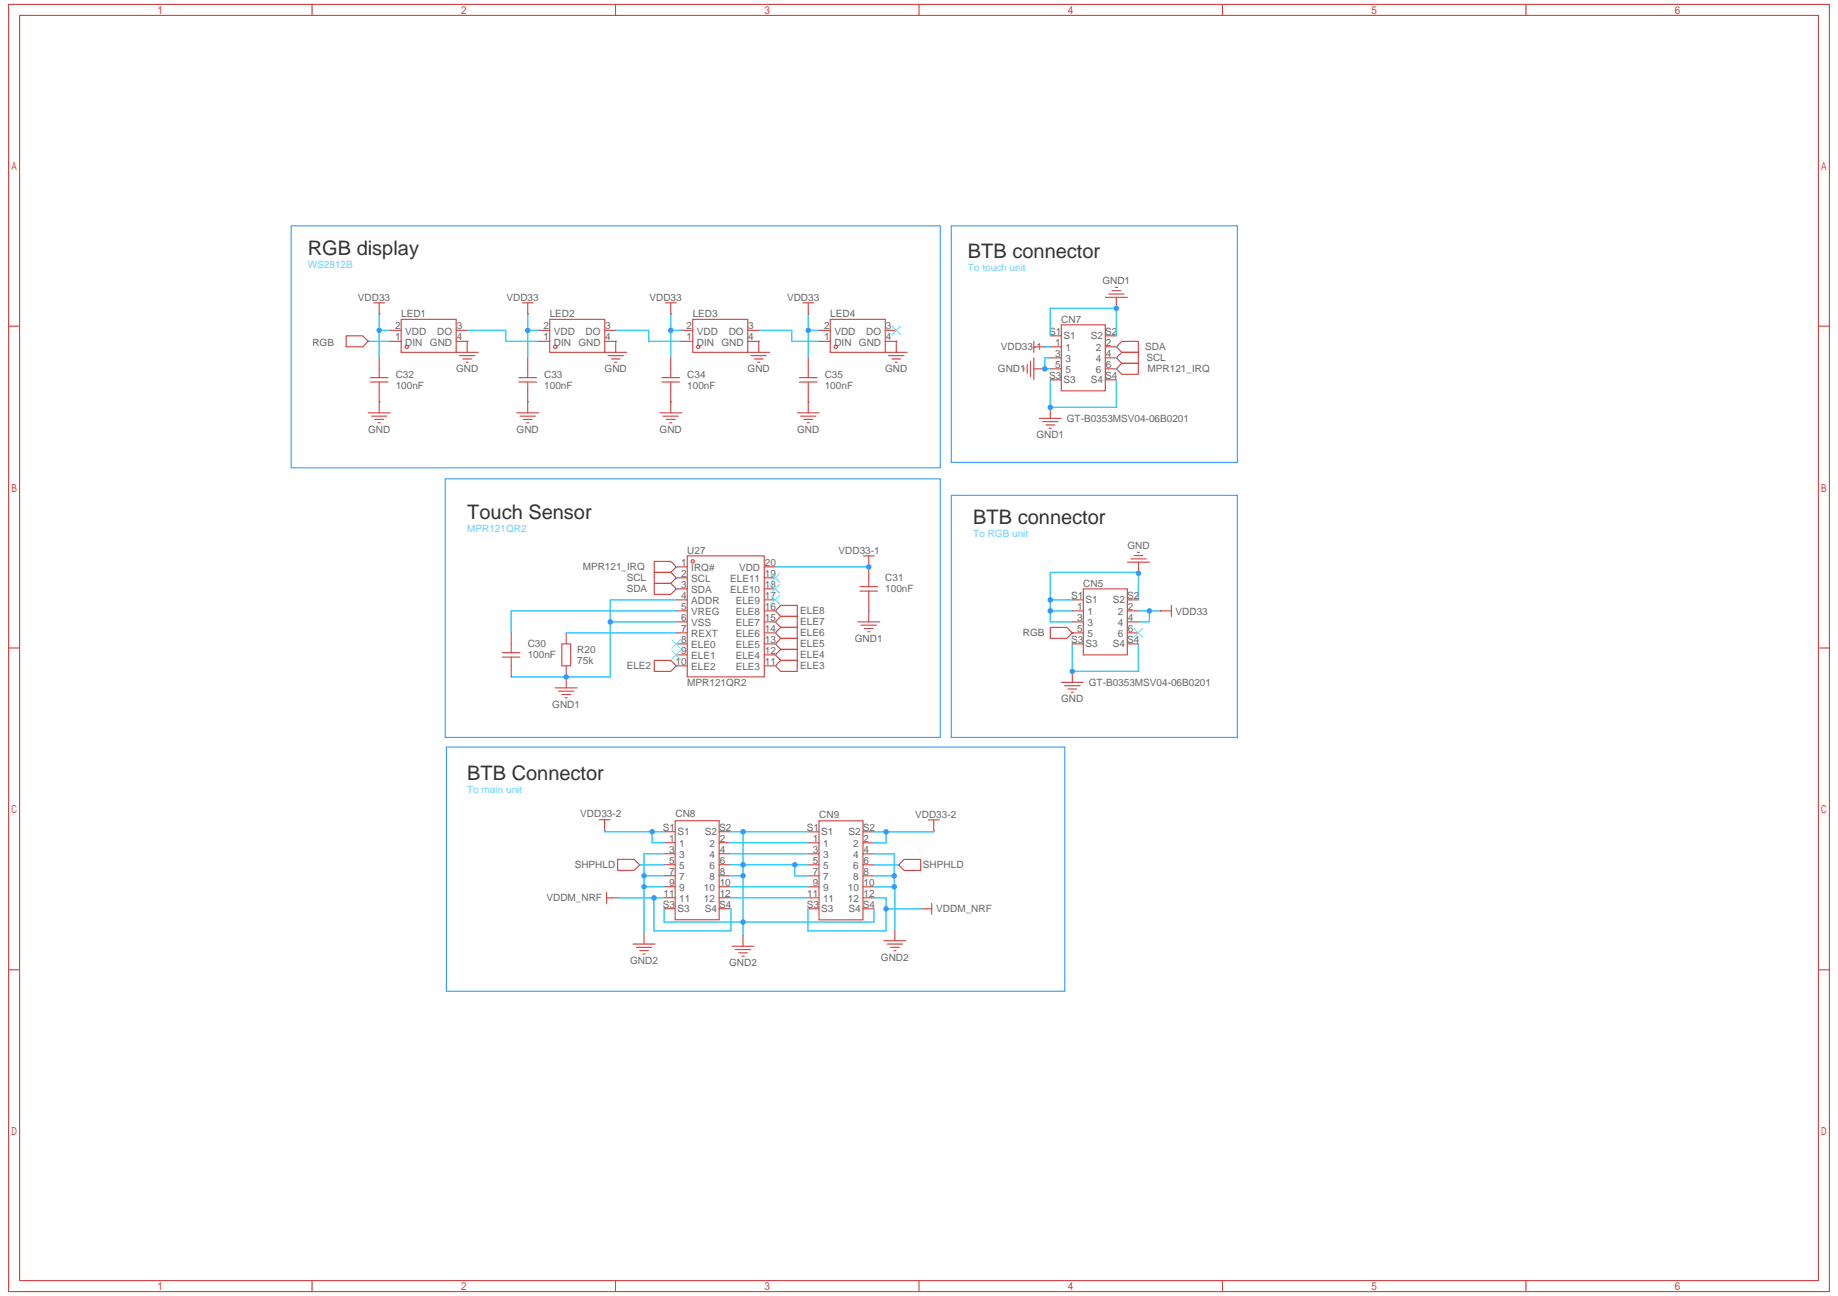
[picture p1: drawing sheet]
<svg xmlns="http://www.w3.org/2000/svg" width="297mm" height="210mm" viewBox="0 0 297 210" stroke-linecap="round" stroke-linejoin="round" font-family="sans-serif">
<g fill="none" stroke="#d43d3d" stroke-width=".18">
<path d="M1.4 .7h294.4v208.1h-294.4zM3.2 2.5h290.8v204.6h-290.8zM50.5 .7v1.8M99.5 .7v1.8M148.6 .7v1.8M197.7 .7v1.8M246.7 .7v1.8M1.4 52.7h1.8M56 54.3h2.6l.9 .9-.9 .9h-2.6zM59.5 55.2h.1M60.4 49h1.8M61.3 50.7h.1"/>
<path d="M61.3 49v1.7M61.3 57.9v3.2M63.1 55.2h1.8M63.1 53.4h1.8M64.9 51.6h8.9v5.4h-8.9zM73.8 57h3.5M73.8 55.2h1.7v1.8M73.8 53.4h1.7M74.3 57.5h2.5M74.8 58h1.5M75.4 58.6h.3M84.4 49h1.8"/>
<path d="M85.3 50.7h.1M85.3 49v1.7M85.3 57.9v3.2M87.1 55.2h1.8M87.1 53.4h1.8M88.9 51.6h8.9v5.4h-8.9zM97.8 57h3.5M97.8 55.2h1.8v1.8M97.8 53.4h1.8M98.3 57.5h2.5M98.8 58h1.5M99.4 58.6h.3"/>
<path d="M107.6 49h1.7M108.4 50.7h.1M108.4 49v1.7M108.4 57.9v3.2M110.2 55.2h1.8M110.2 53.4h1.8M112 51.6h8.9v5.4h-8.9zM120.9 57h3.6M120.9 55.2h1.8v1.8M120.9 53.4h1.8M121.4 57.5h2.5M122 58h1.4"/>
<path d="M122.5 58.6h.4M129.8 49h1.8M130.7 50.7h.1M130.7 49v1.7M130.7 57.9v3.2M132.5 55.2h1.7M132.5 53.4h1.7M134.2 51.6h8.9v5.4h-8.9zM143.1 55.2h1.8v1.8M143.1 57h3.6M143.1 53.4h1.8M143.7 57.5h2.5"/>
<path d="M144.2 58h1.4M144.7 58.6h.4M165.6 59.5v.3M166.1 58.9v1.4M166.6 58.4v2.5M167.2 56.1h1.7M167.2 59.6h1.7M167.2 55.2v1.8M167.2 57.9v3.5M168.9 56.1h.1M169.8 56.1h1.8M169.8 57.9h1.8"/>
<path d="M169.8 59.6h1.8M169.8 54.3h1.8M171.6 52.5h7.1v10.7h-7.1zM178.7 56.1h1.8M178.7 57.9h1.8M178.7 59.6h1.8M178.7 54.3h1.8M178.7 48.1h3.6M179.2 47.5h2.5M179.8 47h1.4M180.3 46.5h.4M180.5 59.6h.1"/>
<path d="M180.5 57.9h.1M180.5 56.1h.1M180.5 48.1v1.8M181.4 58.7h2.7v1.8h-2.7l-.9-.9zM181.4 57h2.7v1.7h-2.7l-.9-.8zM181.4 55.2h2.7v1.8h-2.7l-.9-.9zM294 52.7h1.8M59.5 66.8h3.6M59.9 61.1h2.8M59.9 61.8h2.8M60.1 67.3h2.5M60.6 67.8h1.4"/>
<path d="M61.1 68.4h.4M61.3 61.8v5M83.5 66.8h3.6M83.9 61.1h2.8M83.9 61.8h2.8M84.1 67.3h2.5M84.6 67.8h1.4M85.1 68.4h.4M85.3 61.8v5M106.7 66.8h3.5M107 61.1h2.9M107 61.8h2.9"/>
<path d="M107.2 67.3h2.5M107.7 67.8h1.5M108.3 68.4h.3M108.4 61.8v5M128.9 66.8h3.6M129.3 61.1h2.8M129.3 61.8h2.8M129.4 67.3h2.5M130 67.8h1.4M130.5 68.4h.4M130.7 61.8v5M168 67.6h3.6"/>
<path d="M168.6 68.2h2.5M169.1 68.7h1.4M169.6 69.2h.4M169.8 65.9v1.7M169.8 61.4h1.8M178.7 61.4h1.8M105.8 90.8h2.6l.9 .9-.9 .8h-2.6zM105.8 92.5h2.6l.9 .9-.9 .9h-2.6zM105.8 94.3h2.6l.9 .9-.9 .9h-2.6zM109.3 91.7h.1M109.3 93.4h.1M109.3 95.2h.1"/>
<path d="M109.3 91.7h1.8M109.3 93.4h1.8M109.3 95.2h1.8M109.3 97h1.8M109.3 98.8h1.8M111.1 89.9h12.5v19.5h-12.5zM123.6 91.7h1.7M123.6 93.4h1.7M123.6 95.2h1.7M123.6 97h1.7M123.6 98.8h1.7M125.3 98.8l.9-.9h2.7v1.8h-2.7z"/>
<path d="M125.3 98.8h.1M139 95.6h2.9M139 94.9h2.9M139.6 89.9h1.8M140.5 91.7h.1M140.5 89.9v5M140.5 95.6v5M173.4 97h1.8M173.4 98.8h1.8M175.2 95.2h7.1v10.7h-7.1zM182.3 97h1.8M182.3 98.8h1.8"/>
<path d="M182.3 90.9h3.6M182.8 90.4h2.5M183.4 89.8h1.4M183.9 89.3h.4M184.1 90.9v1.8M187.6 98.8h.1M187.6 98.8h1.8M189.4 97.9v1.8M1.4 104.8h1.8M81.2 106.2h2.9M81.2 105.5h2.9M82.7 102.3v3.2"/>
<path d="M82.7 106.2v3.2M89.8 111.2h3.5M90.3 111.8h2.5M90.8 104.1h1.5v3.6h-1.5zM90.8 112.3h1.5M91.4 112.8h.3M91.6 102.3v1.8M91.6 107.7v3.5M105.8 106.8h2.6l.9 .9-.9 .9h-2.6zM109.3 107.7h.1M109.3 100.6h1.8M109.3 102.3h1.8"/>
<path d="M109.3 104.1h1.8M109.3 105.9h1.8M109.3 107.7h1.8M123.6 100.6h1.7M123.6 102.3h1.7M123.6 104.1h1.7M123.6 105.9h1.7M123.6 107.7h1.7M125.3 107.7h.1M125.3 105.9l.9-.9h2.7v1.8h-2.7zM125.3 105.9h.1M125.3 104.1l.9-.9h2.7v1.8h-2.7z"/>
<path d="M125.3 104.1h.1M125.3 102.3l.9-.9h2.7v1.8h-2.7zM125.3 102.3h.1M125.3 100.6l.9-.9h2.7v1.7h-2.7zM125.3 100.6h.1M126.2 106.8h2.7v1.8h-2.7l-.9-.9zM138.7 100.6h3.5M139.2 101.1h2.5M139.8 101.6h1.4M140.3 102.2h.3M169.8 101.4h2.7l.9 .9-.9 .9h-2.7zM171.6 110.3h3.6"/>
<path d="M172.1 110.9h2.5M172.7 111.4h1.4M173.2 111.9h.4M173.4 102.3h.1M173.4 100.6h1.8M173.4 102.3h1.8M173.4 104.1h1.8M173.4 108.6v1.7M182.3 100.6h1.8M182.3 102.3h1.8M182.3 104.1h1.8M294 104.8h1.8"/>
<path d="M96.9 132.5h1.7M97.7 134.3h.1M97.7 132.5v1.8M99.9 138.9h2.6l.9 .9-.9 .9h-2.6zM103.4 139.8h.1M107.4 134.5h1.8M107.4 136.3h1.8M107.4 138h1.8M107.4 139.8h1.8M109.2 132.7h7.1v16h-7.1zM116.3 134.5h1.8M116.3 136.3h1.8"/>
<path d="M116.3 138h1.8M116.3 139.8h1.8M130.6 134.5h1.8M130.6 136.3h1.8M130.6 138.1h1.8M130.6 139.8h1.8M132.4 132.7h7.1v16h-7.1zM139.5 134.5h1.8M139.5 136.3h1.8M139.5 138.1h1.8M139.5 139.8h1.8M145.3 139.9l.9-.9h2.7v1.7h-2.7z"/>
<path d="M145.3 139.9h.1M150.1 132.6h1.8M151 134.3h.1M151 132.6v1.7M1.4 156.8h1.8M98.1 145.2h1.8M98.1 144.3v1.8M102.4 152.6h3.5M102.9 153.2h2.5M103.4 153.7h1.4M104 154.2h.3M104.1 150.9v1.7"/>
<path d="M107.4 145.2h1.8M107.4 146.9h1.8M107.4 143.4h1.8M107.4 141.6h1.8M116.3 145.2h1.8M116.3 146.9h1.8M116.3 143.4h1.8M116.3 141.6h1.8M118.4 153h3.5M118.9 153.5h2.5M119.4 154.1h1.5M120 154.6h.3"/>
<path d="M120.1 151.2v1.8M130.6 145.2h1.8M130.6 147h1.8M130.6 143.4h1.8M130.6 141.6h1.8M139.5 145.2h1.8M139.5 147h1.8M139.5 143.4h1.8M139.5 141.6h1.8M142.9 152.1h3.6M143.4 152.6h2.5M144 153.2h1.4"/>
<path d="M144.5 153.7h.4M144.7 150.3v1.8M148.9 147h1.7M150.6 146.1v1.7M294 156.8h1.8M50.5 207.1v1.7M99.5 207.1v1.7M148.6 207.1v1.7M197.7 207.1v1.7M246.7 207.1v1.7"/>
<circle cx="65.8" cy="56.1" r=".27"/>
<circle cx="89.8" cy="56.1" r=".27"/>
<circle cx="112.9" cy="56.1" r=".27"/>
<circle cx="135.1" cy="56.1" r=".27"/>
<circle cx="112" cy="90.8" r=".27"/>
</g>
<g fill="none" stroke="#6ff" stroke-width=".18">
<path d="M144.2 52.7l1.4 1.4M145.6 52.7l-1.4 1.4M124.6 96.3l1.5 1.4M124.6 94.5l1.5 1.4M124.6 92.7l1.5 1.4M126.1 96.3l-1.5 1.4M126.1 94.5l-1.5 1.4M126.1 92.7l-1.5 1.4M108.6 103.4l1.5 1.4M108.6 105.2l1.5 1.4M110.1 103.4l-1.5 1.4M110.1 105.2l-1.5 1.4"/>
<path d="M183.3 101.6l1.5 1.4M184.8 101.6l-1.5 1.4"/>
</g>
<g fill="none" stroke="#3cf" stroke-width=".18">
<path d="M59.5 55.2h3.6M61.3 53.4h1.8M61.3 50.7v7.2M75.5 55.2h.1M75.5 53.4h6.3v1.8h5.3M85.3 53.4h1.8M85.3 50.7v7.2M99.6 55.2h.1M99.6 53.4h5.3v1.8h5.3M108.4 53.4h1.8M108.4 50.7v7.2M122.7 55.2h.1"/>
<path d="M122.7 53.4h5.3v1.8h4.5M130.7 53.4h1.8M130.7 50.7v7.2M144.9 55.2h.1M168.9 56.1h.9M169.8 54.3v-4.4h10.7v4.4M169.8 57.9h-.9v1.7h.9M180.5 59.6h.1M180.5 57.9h.1M180.5 56.1h.1M61.3 65h.1M85.3 65h.1"/>
<path d="M108.4 65h.1M130.7 65h.1M169.8 61.4v4.5h10.7v-4.5M109.3 91.7h.1M109.3 93.4h.1M109.3 95.2h.1M109.3 97h-10.6v12.4h-16M109.3 98.8h-26.6v3.5M125.3 98.8h.1M125.3 91.7h15.2M140.5 98.8h.1M169.8 97h3.6"/>
<path d="M169.8 98.8h3.6M184.1 97v-4.5h-14.3v8.1h3.6M184.1 98.8h3.5M185.8 98.8v1.8h-1.7M91.6 102.3h17.7M98.7 100.6h10.6M109.3 107.7h.1M125.3 107.7h.1M125.3 105.9h.1M125.3 104.1h.1M125.3 102.3h.1M125.3 100.6h.1"/>
<path d="M173.4 102.3h.1M173.4 104.1v4.5h10.7v-4.5M97.7 134.3v.2h9.7M103.4 139.8h4M105.5 134.5v1.8h1.9M107.4 138h-3.3v12.9M118.1 134.5h12.5M118.1 136.3h12.5M118.1 139.8h12.5M118.1 138h12.5M120.1 134.5v16.7M128.5 139.8v1.8h2.1"/>
<path d="M141.3 138.1h3.3v5.3M141.3 139.9h4M143.3 134.5v1.8h-2M151 134.3v.2h-9.7M99.9 145.2h5.8M104.1 141.6h3.3M104.1 143.4h3.3M105.7 145.2v5.3h12.5v-3.6h-.1M107.4 146.9v2.2h33.9v-2.1M107.4 145.2h-1.7M118.1 141.6h2M118.1 143.4h12.5"/>
<path d="M118.1 145.2h12.5M141.3 141.6h3.3M141.3 143.4h3.4v6.9M141.3 145.2h2v5.3h-12.7v-3.5M143.3 147h5.6"/>
</g>
<path d="M47.1 36.5h104.9v39.1h-104.9zM153.8 36.5h46.3v38.3h-46.3zM72 77.4h80v41.8h-80zM153.8 80.1h46.3v39.1h-46.3zM72.2 120.8h100v39.5h-100z" fill="none" stroke="#39f" stroke-width=".18"/>
<g fill="#39f">
<circle cx="91.6" cy="109.4" r=".44"/>
<circle cx="98.7" cy="100.6" r=".44"/>
<circle cx="140.5" cy="91.7" r=".44"/>
<circle cx="169.8" cy="65.9" r=".44"/>
<circle cx="180.5" cy="49.9" r=".44"/>
<circle cx="168.9" cy="59.6" r=".44"/>
<circle cx="184.1" cy="92.7" r=".44"/>
<circle cx="169.8" cy="97" r=".44"/>
<circle cx="169.8" cy="98.8" r=".44"/>
<circle cx="185.8" cy="98.8" r=".44"/>
<circle cx="173.4" cy="108.6" r=".44"/>
<circle cx="130.7" cy="53.4" r=".44"/>
<circle cx="108.4" cy="53.4" r=".44"/>
<circle cx="85.3" cy="53.4" r=".44"/>
<circle cx="61.3" cy="53.4" r=".44"/>
<circle cx="105.5" cy="134.5" r=".44"/>
<circle cx="104.1" cy="141.6" r=".44"/>
<circle cx="104.1" cy="143.4" r=".44"/>
<circle cx="120.1" cy="134.5" r=".44"/>
<circle cx="120.1" cy="139.8" r=".44"/>
<circle cx="120.1" cy="141.6" r=".44"/>
<circle cx="120.1" cy="149.1" r=".45"/>
<circle cx="128.5" cy="139.8" r=".44"/>
<circle cx="143.3" cy="147" r=".45"/>
<circle cx="143.3" cy="134.5" r=".45"/>
<circle cx="144.6" cy="141.6" r=".44"/>
<circle cx="144.6" cy="143.4" r=".44"/>
<circle cx="105.7" cy="145.2" r=".45"/>
</g>
<g font-size="3.2" fill="#333">
<text x="49.8" y="41.2">RGB display</text>
<text x="156.5" y="41.7">BTB connector</text>
<text x="75.5" y="83.9">Touch Sensor</text>
<text x="157.4" y="84.8">BTB connector</text>
<text x="75.5" y="126.1">BTB Connector</text>
</g>
<g font-size="1.6" fill="#6cf">
<text x="49.8" y="43.3">WS2812B</text>
<text x="156.5" y="43.8">To touch unit</text>
<text x="75.5" y="86">MPR121QR2</text>
<text x="157.4" y="86.9">To RGB unit</text>
<text x="75.5" y="128.2">To main unit</text>
</g>
<g font-size="1.6" fill="#666">
<text x="178.2" y="46">GND1</text>
<text x="57.9" y="48.6">VDD33</text>
<text x="63.9" y="53.3">2</text>
<text x="64.9" y="51.3">LED1</text>
<text x="73.9" y="53.3">3</text>
<text x="81.9" y="48.6">VDD33</text>
<text x="87.9" y="53.3">2</text>
<text x="88.9" y="51.3">LED2</text>
<text x="97.9" y="53.3">3</text>
<text x="105" y="48.6">VDD33</text>
<text x="111" y="53.3">2</text>
<text x="112" y="51.3">LED3</text>
<text x="121" y="53.3">3</text>
<text x="127.3" y="48.6">VDD33</text>
<text x="133.3" y="53.3">2</text>
<text x="134.2" y="51.3">LED4</text>
<text x="143.2" y="53.3">3</text>
<text x="171.6" y="52.2">CN7</text>
<text x="50.5" y="55.9">RGB</text>
<text x="63.9" y="55">1</text>
<text x="65.5" y="55.9">DIN</text>
<text x="65.5" y="54.1">VDD</text>
<text x="69.5" y="55.9">GND</text>
<text x="70.7" y="54.1">DO</text>
<text x="73.9" y="55">4</text>
<text x="87.9" y="55">1</text>
<text x="89.5" y="55.9">DIN</text>
<text x="89.5" y="54.1">VDD</text>
<text x="93.5" y="55.9">GND</text>
<text x="94.7" y="54.1">DO</text>
<text x="97.9" y="55">4</text>
<text x="111" y="55">1</text>
<text x="112.7" y="55.9">DIN</text>
<text x="112.7" y="54.1">VDD</text>
<text x="116.6" y="55.9">GND</text>
<text x="117.8" y="54.1">DO</text>
<text x="121" y="55">4</text>
<text x="133.3" y="55">1</text>
<text x="134.9" y="55.9">DIN</text>
<text x="134.9" y="54.1">VDD</text>
<text x="138.9" y="55.9">GND</text>
<text x="140.1" y="54.1">DO</text>
<text x="143.2" y="55">4</text>
<text x="161.8" y="56.6">VDD33-1</text>
<text x="169.6" y="54.1">S1</text>
<text x="170.6" y="55.9">1</text>
<text x="170.6" y="57.7">3</text>
<text x="170.6" y="59.5">5</text>
<text x="172" y="54.9">S1</text>
<text x="172.3" y="56.8">1</text>
<text x="172.3" y="58.6">3</text>
<text x="176.4" y="54.9">S2</text>
<text x="177.2" y="58.6">4</text>
<text x="177.2" y="56.8">2</text>
<text x="178.7" y="54.1">S2</text>
<text x="178.8" y="59.5">6</text>
<text x="178.8" y="57.7">4</text>
<text x="178.8" y="55.9">2</text>
<text x="185.2" y="56.6">SDA</text>
<text x="185.4" y="58.4">SCL</text>
<text x="64" y="61.1">C32</text>
<text x="64" y="62.9">100nF</text>
<text x="73.7" y="60.2">GND</text>
<text x="88" y="61.1">C33</text>
<text x="88" y="62.9">100nF</text>
<text x="97.8" y="60.2">GND</text>
<text x="111.1" y="61.1">C34</text>
<text x="111.1" y="62.9">100nF</text>
<text x="120.9" y="60.2">GND</text>
<text x="133.4" y="61.1">C35</text>
<text x="133.4" y="62.9">100nF</text>
<text x="143.1" y="60.2">GND</text>
<text x="161.3" y="60.2">GND1</text>
<text x="169.6" y="61.3">S3</text>
<text x="172" y="62">S3</text>
<text x="172.3" y="60.4">5</text>
<text x="176.4" y="62">S4</text>
<text x="177.2" y="60.4">6</text>
<text x="178.7" y="61.3">S4</text>
<text x="185.5" y="60.2">MPR121_IRQ</text>
<text x="59.5" y="70">GND</text>
<text x="83.5" y="70">GND</text>
<text x="106.7" y="70">GND</text>
<text x="128.9" y="70">GND</text>
<text x="167.6" y="70.9">GND1</text>
<text x="172.5" y="68.2">GT-B0353MSV04-06B0201</text>
<text x="111.1" y="89.6">U27</text>
<text x="135.6" y="89.6">VDD33-1</text>
<text x="182.3" y="88.8">GND</text>
<text x="94.2" y="92.2">MPR121_IRQ</text>
<text x="101.3" y="94">SCL</text>
<text x="101.3" y="95.8">SDA</text>
<text x="110.1" y="91.5">1</text>
<text x="110.1" y="93.3">2</text>
<text x="110.1" y="95.1">3</text>
<text x="111.8" y="92.4">IRQ#</text>
<text x="111.8" y="94.2">SCL</text>
<text x="111.8" y="95.9">SDA</text>
<text x="118.1" y="95.9">ELE10</text>
<text x="118.1" y="94.2">ELE11</text>
<text x="119.5" y="92.4">VDD</text>
<text x="123.7" y="95.1">18</text>
<text x="123.7" y="93.3">19</text>
<text x="123.7" y="91.5">20</text>
<text x="143.1" y="94">C31</text>
<text x="143.1" y="95.8">100nF</text>
<text x="175.2" y="94.9">CN5</text>
<text x="110.1" y="96.8">4</text>
<text x="110.1" y="98.6">5</text>
<text x="110.1" y="100.4">6</text>
<text x="111.8" y="97.7">ADDR</text>
<text x="111.8" y="99.5">VREG</text>
<text x="111.8" y="101.3">VSS</text>
<text x="119" y="101.3">ELE7</text>
<text x="119" y="99.5">ELE8</text>
<text x="119" y="97.7">ELE9</text>
<text x="123.7" y="100.4">15</text>
<text x="123.7" y="98.6">16</text>
<text x="123.7" y="96.8">17</text>
<text x="129.4" y="101.1">ELE7</text>
<text x="129.4" y="99.3">ELE8</text>
<text x="173.2" y="96.8">S1</text>
<text x="174.2" y="98.6">1</text>
<text x="174.2" y="100.4">3</text>
<text x="175.5" y="97.5">S1</text>
<text x="175.8" y="99.5">1</text>
<text x="175.8" y="101.3">3</text>
<text x="179.9" y="97.5">S2</text>
<text x="180.7" y="101.3">4</text>
<text x="180.7" y="99.5">2</text>
<text x="182.3" y="96.8">S2</text>
<text x="182.4" y="100.4">4</text>
<text x="182.4" y="98.6">2</text>
<text x="190.1" y="99.5">VDD33</text>
<text x="85.3" y="104.7">C30</text>
<text x="85.3" y="106.5">100nF</text>
<text x="93.3" y="105.6">R20</text>
<text x="93.3" y="107.3">75k</text>
<text x="109.2" y="107.5">10</text>
<text x="110.1" y="102.2">7</text>
<text x="110.1" y="103.9">8</text>
<text x="110.1" y="105.7">9</text>
<text x="111.8" y="103.1">REXT</text>
<text x="111.8" y="104.8">ELE0</text>
<text x="111.8" y="106.6">ELE1</text>
<text x="119" y="106.6">ELE4</text>
<text x="119" y="104.8">ELE5</text>
<text x="119" y="103.1">ELE6</text>
<text x="123.7" y="107.5">11</text>
<text x="123.7" y="105.7">12</text>
<text x="123.7" y="103.9">13</text>
<text x="123.7" y="102.2">14</text>
<text x="129.4" y="106.5">ELE4</text>
<text x="129.4" y="104.7">ELE5</text>
<text x="129.4" y="102.9">ELE6</text>
<text x="138.2" y="103.8">GND1</text>
<text x="165.4" y="102.9">RGB</text>
<text x="173.2" y="103.9">S3</text>
<text x="174.2" y="102.2">5</text>
<text x="175.5" y="104.7">S3</text>
<text x="175.8" y="103.1">5</text>
<text x="179.9" y="104.7">S4</text>
<text x="180.7" y="103.1">6</text>
<text x="182.3" y="103.9">S4</text>
<text x="182.4" y="102.2">6</text>
<text x="101.3" y="108.2">ELE2</text>
<text x="111.1" y="110.9">MPR121QR2</text>
<text x="111.8" y="108.4">ELE2</text>
<text x="119" y="108.4">ELE3</text>
<text x="129.4" y="108.2">ELE3</text>
<text x="171.6" y="113.6">GND</text>
<text x="176" y="110.9">GT-B0353MSV04-06B0201</text>
<text x="89.3" y="114.5">GND1</text>
<text x="93.8" y="132">VDD33-2</text>
<text x="107.2" y="134.3">S1</text>
<text x="108.2" y="137.9">3</text>
<text x="108.2" y="136.1">1</text>
<text x="109.2" y="132.2">CN8</text>
<text x="109.5" y="135">S1</text>
<text x="109.8" y="137">1</text>
<text x="113.9" y="135">S2</text>
<text x="114.7" y="137">2</text>
<text x="116.3" y="134.3">S2</text>
<text x="116.4" y="136.1">2</text>
<text x="116.4" y="137.9">4</text>
<text x="130.4" y="134.3">S1</text>
<text x="131.4" y="137.9">3</text>
<text x="131.4" y="136.1">1</text>
<text x="132.5" y="132.2">CN9</text>
<text x="132.8" y="135.1">S1</text>
<text x="133.1" y="137">1</text>
<text x="137.2" y="135.1">S2</text>
<text x="138" y="137">2</text>
<text x="139.5" y="134.3">S2</text>
<text x="139.6" y="136.1">2</text>
<text x="139.6" y="137.9">4</text>
<text x="148" y="132.2">VDD33-2</text>
<text x="92.9" y="140.4">SHPHLD</text>
<text x="108.2" y="143.2">9</text>
<text x="108.2" y="141.4">7</text>
<text x="108.2" y="139.7">5</text>
<text x="109.8" y="142.3">7</text>
<text x="109.8" y="140.5">5</text>
<text x="109.8" y="138.8">3</text>
<text x="114.7" y="138.8">4</text>
<text x="114.7" y="140.5">6</text>
<text x="114.7" y="142.3">8</text>
<text x="116.4" y="139.7">6</text>
<text x="116.4" y="141.4">8</text>
<text x="116.4" y="143.2">10</text>
<text x="131.4" y="143.2">9</text>
<text x="131.4" y="141.5">7</text>
<text x="131.4" y="139.7">5</text>
<text x="133.1" y="142.3">7</text>
<text x="133.1" y="140.6">5</text>
<text x="133.1" y="138.8">3</text>
<text x="138" y="138.8">4</text>
<text x="138" y="140.6">6</text>
<text x="138" y="142.3">8</text>
<text x="139.6" y="139.7">6</text>
<text x="139.6" y="141.5">8</text>
<text x="139.6" y="143.2">10</text>
<text x="149.2" y="140.4">SHPHLD</text>
<text x="88.4" y="145.7">VDDM_NRF</text>
<text x="107.2" y="146.8">S3</text>
<text x="107.3" y="145">11</text>
<text x="109.5" y="147.5">S3</text>
<text x="109.8" y="145.9">11</text>
<text x="109.8" y="144.1">9</text>
<text x="113.8" y="144.1">10</text>
<text x="113.8" y="145.9">12</text>
<text x="113.9" y="147.5">S4</text>
<text x="116.3" y="146.8">S4</text>
<text x="116.4" y="145">12</text>
<text x="130.4" y="146.8">S3</text>
<text x="130.5" y="145">11</text>
<text x="132.8" y="147.5">S3</text>
<text x="133.1" y="145.9">11</text>
<text x="133.1" y="144.1">9</text>
<text x="137.1" y="144.1">10</text>
<text x="137.1" y="145.9">12</text>
<text x="137.2" y="147.5">S4</text>
<text x="139.5" y="146.8">S4</text>
<text x="139.6" y="145">12</text>
<text x="151.4" y="147.5">VDDM_NRF</text>
<text x="101.9" y="155.9">GND2</text>
<text x="142.4" y="155.3">GND2</text>
<text x="117.9" y="156.2">GND2</text>
</g>
</svg>
